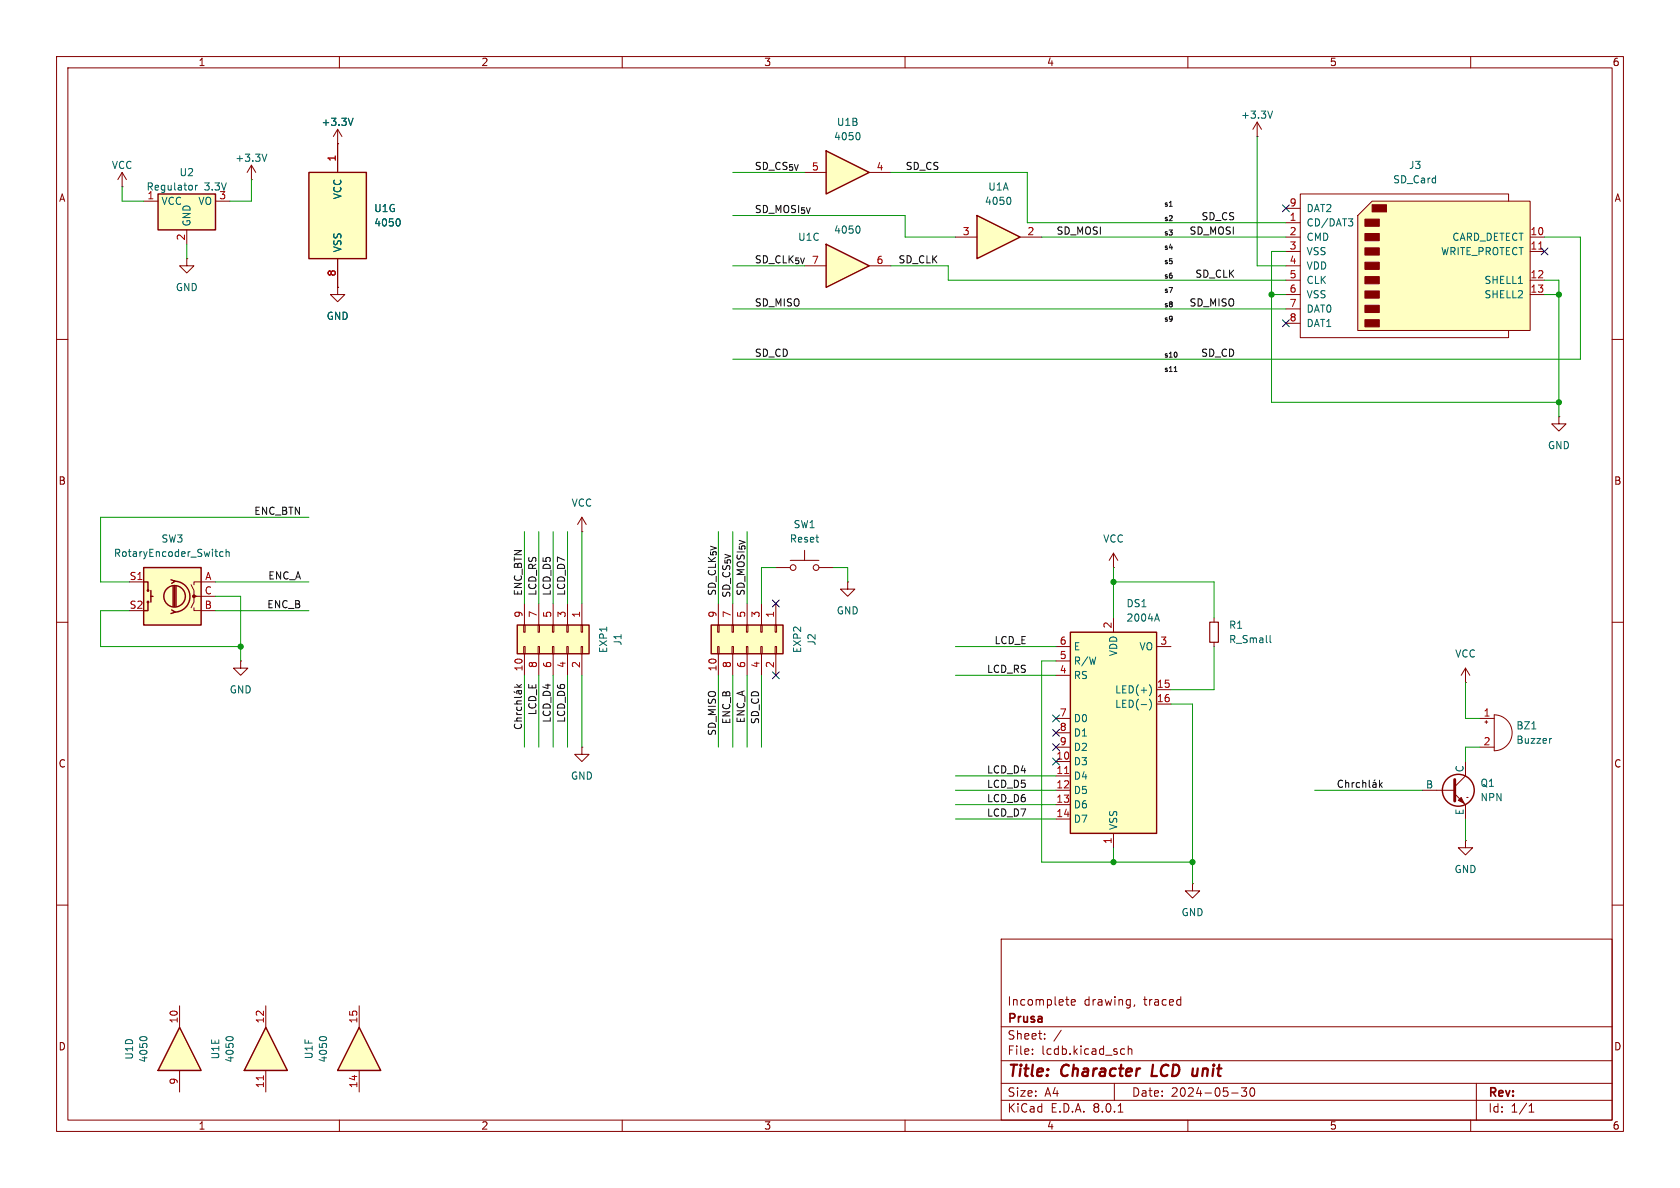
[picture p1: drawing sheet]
<svg xmlns="http://www.w3.org/2000/svg" width="297mm" height="210mm" viewBox="0 0 297 210" stroke-linecap="round" stroke-linejoin="round" font-family="sans-serif">
<g fill="none" stroke="#840000" stroke-width=".18">
<path d="M10 10h277v190h-277zM12 12h273v186h-273zM60 10v2M110 10v2M160 10v2M210 10v2M260 10v2M10 60h2M59.7 50.8v1.3h1.3l-1.3 1.2-1.3-1.2h1.3M59.7 50.8h.1M285 60h2M102.9 94h.1"/>
<path d="M102.9 91.4l-.8 1.3M102.9 91.4v2.6M102.9 91.4l.7 1.3M10 110h2M285 110h2M10 160h2M285 160h2M177 166h108v32h-108zM188.4 176.7h.6M188.8 177.7h.2M189.4 177.2l.7-.1-.1-.3-.4-.1-.2 .2 .1 .7h.5M200.6 177.6l-.1 .3"/>
<path d="M208.6 176.7l.1 .1M208.7 176.2v1.5M208.7 177.6l-.1 .1M60 198v2M110 198v2M160 198v2M177 194.5h108M177 191.5h108M177 187.5h108M177 181.5h108M182.5 186.3v.1M182.5 185.5v.1"/>
<path d="M184.7 183.6v.1M184.7 182.8v.1M187.6 182.1l-1.3 2M197 191.5v3M197.7 196.6h.8M198.2 186.3h.6M198.2 185.5h.6M199.5 185.5l.2-.1 .3 .1 .1 .9M199.5 184.9v1.5M210 198v2M217.7 193.2h1.2M219.5 192.3h.9l-.5 .6 .4 .1v.7l-.2 .1h-.4l-.2-.1"/>
<path d="M221.2 192.4l.1-.1a.81 .81 0 0 1 .6 .6 .81 .81 0 0 1-.3 .8l-.1 .1a.81 .81 0 0 1-.6-.6 .81 .81 0 0 1 .3-.8zM260 198v2M261 191.5v6.5M270.3 196.6h.9M270.3 195.5l.4-.4v1.5"/>
</g>
<path d="M203.8 188.2l-.2 2h.9M211.6 190l-.3 .2M211.8 188.9l-.2 1.3" fill="none" stroke="#840000" stroke-width=".4"/>
<path d="M91.4 110.5h12.7v5.1h-12.7z" fill="#ffffc2"/>
<g fill="none" stroke="#840000" stroke-width=".18">
<path d="M92.6 110.5h.2v1.3h-.2zM92.6 114.3h.2v1.3h-.2zM92.7 106.7v3.8M92.7 115.6v3.8M95.1 110.5h.3v1.3h-.3zM95.1 114.3h.3v1.3h-.3zM95.2 106.7v3.8M95.2 115.6v3.8M97.7 110.5h.2v1.3h-.2zM97.7 114.3h.2v1.3h-.2zM97.8 106.7v3.8M97.8 115.6v3.8"/>
<path d="M100.2 110.5h.3v1.3h-.3zM100.2 114.3h.3v1.3h-.3zM100.3 106.7v3.8M100.3 115.6v3.8M102.7 110.5h.3v1.3h-.3zM102.7 114.3h.3v1.3h-.3zM102.9 106.7v3.8M102.9 115.6v3.8M102.9 132.1v1.3h1.2l-1.2 1.2-1.3-1.2h1.3M102.9 132.1h.1"/>
</g>
<path d="M91.4 110.5h12.7v5.1h-12.7z" fill="none" stroke="#840000" stroke-width=".25"/>
<path d="M125.7 110.5h12.7v5.1h-12.7z" fill="#ffffc2"/>
<g fill="none" stroke="#840000" stroke-width=".18">
<path d="M126.9 110.5h.2v1.3h-.2zM126.9 114.3h.2v1.3h-.2zM127 106.7v3.8M127 115.6v3.8M129.4 110.5h.3v1.3h-.3zM129.4 114.3h.3v1.3h-.3zM129.5 106.7v3.8M129.5 115.6v3.8M132 110.5h.2v1.3h-.2zM132 114.3h.2v1.3h-.2zM132.1 106.7v3.8M132.1 115.6v3.8"/>
<path d="M134.5 110.5h.2v1.3h-.2zM134.5 114.3h.2v1.3h-.2zM134.6 106.7v3.8M134.6 115.6v3.8M137 110.5h.3v1.3h-.3zM137 114.3h.3v1.3h-.3zM137.2 106.7v3.8M137.2 115.6v3.8"/>
</g>
<path d="M125.7 110.5h12.7v5.1h-12.7z" fill="none" stroke="#840000" stroke-width=".25"/>
<path d="M146 43.2l7.7 3.8-7.7 3.8z" fill="#ffffc2"/>
<path d="M146 43.2l7.7 3.8-7.7 3.8z" fill="none" stroke="#840000" stroke-width=".25"/>
<path d="M142.2 47h3.8M153.7 47h3.8" fill="none" stroke="#840000" stroke-width=".18"/>
<path d="M151.7 39.9a.79 .79 0 0 1 0 1.3" fill="none" stroke="#006464" stroke-width=".18"/>
<path d="M189.2 111.8h15.3v35.5h-15.3z" fill="#ffffc2"/>
<path d="M189.2 111.8h15.3v35.5h-15.3z" fill="none" stroke="#840000" stroke-width=".25"/>
<g fill="none" stroke="#840000" stroke-width=".18">
<path d="M196.8 97.8v2.5M196.8 97.8l-.7 1.3M196.8 97.8l.8 1.3M186.7 114.3h2.5M186.7 119.4h2.5M186.7 116.8h2.5M196.8 100.3h.1M196.8 109.2v2.6M204.5 114.3h2.5M186.7 134.6h2.5M186.7 137.2h2.5M186.7 139.7h2.5"/>
<path d="M186.7 127h2.5M186.7 129.5h2.5M186.7 132.1h2.5M204.5 121.9h2.5M204.5 124.5h2.5M186.7 142.2h2.5M186.7 144.8h2.5M196.8 147.3v2.6"/>
</g>
<path d="M188.2 136.7h.7" fill="none" stroke="#a90000" stroke-width=".18"/>
<path d="M204.2 109.4h.6M204.5 108.5l.5 1.3M203.2 121a1.46 1.46 0 0 1 0 2M203.2 123.6a1.46 1.46 0 0 1 0 1.9" fill="none" stroke="#006464" stroke-width=".18"/>
<path d="M146 26.7l7.7 3.8-7.7 3.8z" fill="#ffffc2"/>
<path d="M146 26.7l7.7 3.8-7.7 3.8z" fill="none" stroke="#840000" stroke-width=".25"/>
<path d="M142.2 30.5h3.8M153.7 30.5h3.8M149.9 102.9v1.2h1.2l-1.2 1.3-1.3-1.3h1.3M149.9 102.9h.1" fill="none" stroke="#840000" stroke-width=".18"/>
<path d="M151.7 23.4a.79 .79 0 0 1 0 1.3" fill="none" stroke="#006464" stroke-width=".18"/>
<path d="M172.7 38.1l7.6 3.8-7.6 3.8z" fill="#ffffc2"/>
<path d="M172.7 38.1l7.6 3.8-7.6 3.8z" fill="none" stroke="#840000" stroke-width=".25"/>
<g fill="none" stroke="#840000" stroke-width=".18">
<path d="M222.2 24.1h.1M222.2 21.6l-.7 1.3M222.2 21.6v2.5M222.2 21.6l.8 1.3M168.9 41.9h3.8M180.3 41.9h3.8M139.7 99.1h5.1M142.2 97.3v1.8M137.2 100.3h2.5M144.8 100.3h2.5"/>
<circle cx="140.2" cy="100.3" r=".51"/>
<circle cx="144.3" cy="100.3" r=".51"/>
</g>
<path d="M225 19.6l-.5 1.3M178.4 34.9a.79 .79 0 0 1 0 1.2" fill="none" stroke="#006464" stroke-width=".18"/>
<path d="M25.4 100.3h10.2v10.2h-10.2z" fill="#ffffc2"/>
<g fill="none" stroke="#840000" stroke-width=".25">
<path d="M25.4 100.3h10.2v10.2h-10.2zM25.4 102.9h.8v1.5M26.2 106.4v1.6h-.8M26.7 105.4h.4M26.7 104.4v2M30.2 102.5l.8 .2-.6 .4M30.4 107.8l.6 .4-.8 .3M30.6 103.6v3.6M30.9 102.7a2.73 2.73 0 0 1 2.7 2.8 2.73 2.73 0 0 1-2.7 2.7M30.9 103.6v3.6M31.1 103.6v3.6"/>
<circle cx="26.2" cy="104.4" r=".13"/>
<circle cx="26.2" cy="106.4" r=".13"/>
<circle cx="30.9" cy="105.4" r="1.9"/>
</g>
<circle cx="34.3" cy="105.4" r=".25" fill="#840000" stroke="#840000" stroke-width=".18"/>
<path d="M59.7 25.4h.1M59.7 22.9l-.8 1.2M59.7 22.9v2.5M59.7 22.9l.8 1.2M22.9 102.9h2.5M33.8 103.4l.5 1v1h.5M34.3 107.4v.6h3.8M38.1 102.9h-3.8v.5M38.1 105.4h-3.8v1l-.5 1" fill="none" stroke="#840000" stroke-width=".18"/>
<path d="M62.4 20.9l-.4 1.3M39.4 97.6l-.3-.1-.3 .3 .1 .5h.5M40 97.6l.2-.1 .3 .1v.8M40 97.1v1.3" fill="none" stroke="#006464" stroke-width=".18"/>
<path d="M54.6 30.5h10.2v15.2h-10.2z" fill="#ffffc2"/>
<path d="M54.6 30.5h10.2v15.2h-10.2z" fill="none" stroke="#840000" stroke-width=".25"/>
<path d="M21.6 33h.1M21.6 30.5l-.8 1.3M21.6 30.5v2.5M21.6 30.5l.8 1.3M44.4 31.8h.1M44.4 29.2l-.7 1.3M44.4 29.2v2.6M44.4 29.2l.8 1.3M59.7 25.4v5.1M33 45.7v1.3h1.3l-1.3 1.3-1.3-1.3h1.3M33 45.7h.1M59.7 45.7v5.1" fill="none" stroke="#840000" stroke-width=".18"/>
<path d="M47.2 27.2l-.5 1.3M70.4 38.7a.79 .79 0 0 1 0 1.2" fill="none" stroke="#006464" stroke-width=".18"/>
<path d="M27.9 34.3h10.2v6.3h-10.2z" fill="#ffffc2"/>
<path d="M27.9 34.3h10.2v6.3h-10.2z" fill="none" stroke="#840000" stroke-width=".25"/>
<path d="M25.4 35.6h2.5M38.1 35.6h2.5M33 40.6v2.6" fill="none" stroke="#840000" stroke-width=".18"/>
<path d="M34.6 32.8v.8M34.9 32.8l-.3 .2" fill="none" stroke="#006464" stroke-width=".18"/>
<path d="M31.7 181.6l3.9 7.6h-7.7z" fill="#ffffc2"/>
<path d="M31.7 181.6l3.9 7.6h-7.7z" fill="none" stroke="#840000" stroke-width=".25"/>
<path d="M31.7 177.8v3.8M31.7 189.2v3.8" fill="none" stroke="#840000" stroke-width=".18"/>
<path d="M24.7 183.5a.79 .79 0 0 1 1.3 0" fill="none" stroke="#006464" stroke-width=".18"/>
<path d="M63.5 181.6l3.8 7.6h-7.6z" fill="#ffffc2"/>
<path d="M63.5 181.6l3.8 7.6h-7.6z" fill="none" stroke="#840000" stroke-width=".25"/>
<path d="M42.5 116.8v1.3h-1.2l1.2 1.3 1.3-1.3h-1.3M42.5 116.8h.1M63.5 177.8v3.8M63.5 189.2v3.8" fill="none" stroke="#840000" stroke-width=".18"/>
<path d="M56.5 183.5a.79 .79 0 0 1 1.2 0" fill="none" stroke="#006464" stroke-width=".18"/>
<path d="M47 181.6l3.8 7.6h-7.6z" fill="#ffffc2"/>
<path d="M47 181.6l3.8 7.6h-7.6z" fill="none" stroke="#840000" stroke-width=".25"/>
<g fill="none" stroke="#840000" stroke-width=".18">
<path d="M275.6 73.7v1.2h1.3l-1.3 1.3-1.3-1.3h1.3M275.6 73.7h.1M259.1 118.1l-.8 1.3M259.1 118.1v2.6M259.1 118.1l.7 1.3M259.1 120.7h.1M261.6 127h2.6M261.6 132.1h2.6M262.5 127.6h.5M262.8 127.4v.5M264.2 126.4a3.2 3.2 0 0 1 3.1 3.1 3.2 3.2 0 0 1-3.1 3.2zM210.8 156.2v1.3h1.3l-1.3 1.3-1.3-1.3h1.3"/>
<path d="M210.8 156.2h.1M259.1 148.6v1.3h1.2l-1.2 1.2-1.3-1.2h1.3M259.1 148.6h.1M47 177.8v3.8M47 189.2v3.8"/>
</g>
<path d="M46.6 190.2v.7" fill="none" stroke="#a90000" stroke-width=".18"/>
<path d="M270.8 128.8h.7M274.3 130.5l-.2 .1M39.9 183.5a.79 .79 0 0 1 1.3 0" fill="none" stroke="#006464" stroke-width=".18"/>
<path d="M240 38.1l2.6-2.5h27.9v22.8h-30.5z" fill="#ffffc2"/>
<g fill="#840000" stroke="#840000" stroke-width=".18">
<path d="M241.3 56.5h2.5v1.3h-2.5z"/>
<path d="M241.3 54h2.5v1.2h-2.5z"/>
<path d="M241.3 51.4h2.5v1.3h-2.5z"/>
<path d="M241.3 48.9h2.5v1.3h-2.5z"/>
<path d="M241.3 46.4h2.5v1.2h-2.5z"/>
<path d="M241.3 43.8h2.5v1.3h-2.5z"/>
<path d="M241.3 41.3h2.5v1.2h-2.5z"/>
<path d="M241.3 38.7h2.5v1.3h-2.5z"/>
<path d="M242.6 36.2h2.5v1.3h-2.5z"/>
<path d="M257.8 141.5l.5-.5 .5 1z"/>
</g>
<g fill="none" stroke="#840000" stroke-width=".18">
<path d="M59.7 25.4h.1M59.7 25.4v5.1M227.3 39.4h2.6M227.3 36.8h2.6M240 38.1l2.6-2.5h27.9v22.8h-30.5zM266.7 35.6v-1.3h-36.8v25.4h36.8v-1.3M59.7 50.8h.1M59.7 45.7v5.1M227.3 41.9h2.6M227.3 44.5h2.6M227.3 49.5h2.6M227.3 52.1h2.6"/>
<path d="M227.3 47h2.6M227.3 54.6h2.6M227.3 57.2h2.6M270.5 41.9h2.5M270.5 44.5h2.5M270.5 49.5h2.5M270.5 52.1h2.5M214.6 109.2v.8M214.6 113.5v.8M251.5 139.7h5.7M259.1 134.6v2.6l-1.9 1.9M257.2 140.3l1.9 1.9v2.6"/>
<path d="M259.3 141h.1"/>
</g>
<path d="M62.4 20.9l-.4 1.3M70.4 38.7a.79 .79 0 0 1 0 1.2M238.4 38.7h.8l-.5 .5M238.9 39.2l.3 .2v.3l-.3 .2M224.5 112.3v1.1l.2 .2" fill="none" stroke="#006464" stroke-width=".18"/>
<path d="M272 44h.7" fill="none" stroke="#a90000" stroke-width=".18"/>
<path d="M213.9 110h1.5v3.5h-1.5z" fill="none" stroke="#840000" stroke-width=".2"/>
<path d="M257.2 137.8v3.8" fill="none" stroke="#840000" stroke-width=".51"/>
<circle cx="257.8" cy="139.7" r="2.82" fill="none" stroke="#840000" stroke-width=".25"/>
<g fill="none" stroke="#0f0f0f" stroke-width=".18">
<path d="M206.7 36.5h.5M207.6 65.7h.5M90.9 122.3l.1 .1M90.9 127.5h1.3M90.9 124.4h1.3M90.9 121.5h1.3M91 128a.6 .6 0 0 0 .5 .8 .6 .6 0 0 0 .7-.6l-.1-.2M91.4 126l.2 .3M91.4 126.3h.8M91.4 121l.4 .5M91.4 125v.3l.2 .3 .5-.1v-.5M91.7 122.1v.4l.2 .2 .3-.2-.1-.4"/>
<path d="M92.2 126.9l-.8 .1v.3l.1 .2M92.2 122.1h-.8v.5M92.2 123.9l-.8 .1v.3l.1 .1M92.2 123.1l-.2 .2h-1.1M92.2 121l-.5 .4M237.3 138a.6 .6 0 0 0-.8 .5 .6 .6 0 0 0 .6 .7l.2-.1M237.9 137.9v1.3M237.9 138.5l.2-.2 .3 .1v.8M239 138.3v.9M239.4 138.3l-.4 .3M240.4 138.4l-.4-.1-.2 .3 .1 .5h.5M240.9 138.5l.2-.2 .3 .1 .1 .8"/>
<path d="M240.9 137.9v1.3M242.1 137.9v1.1l.1 .2M242.7 138.4h.5l.1 .8M243.1 137.9l-.2 .1M243.3 138.6l-.4 .1-.2 .2 .2 .3 .4-.1M243.9 137.9v1.3M244 138.7l.4 .5M244.4 138.3l-.5 .5"/>
</g>
<g fill="none" stroke="#009600" stroke-width=".18">
<path d="M21.6 33v2.6h3.8M44.4 31.8v3.8h-3.8M129.5 38.1h30.5v3.8h8.9M129.5 30.5h12.7M157.5 30.5h24.1v8.9h45.7M222.2 24.1v22.9h5.1M33 43.2v2.5M129.5 47h12.7M129.5 54.6h97.8M157.5 47h10.1v2.5h59.7M184.1 41.9h43.2M224.8 52.1h2.5"/>
<path d="M227.3 44.5h-2.5v26.6h50.8M273 41.9h6.4v21.6h-149.9M273 49.5h2.6v24.2M273 52.1h2.6M54.6 91.4h-36.8v11.5h5.1M92.7 94v12.7M95.2 94v12.7M97.8 94v12.7M100.3 94v12.7M102.9 94v12.7M127 94v12.7M129.5 94v12.7"/>
<path d="M132.1 94v12.7M22.9 108h-5.1v6.3h24.7M38.1 102.9h16.5M38.1 105.4h4.4v11.4M38.1 108h16.5M92.7 119.4v12.7M95.2 119.4v12.7M97.8 119.4v12.7M100.3 119.4v12.7M102.9 119.4v12.7M127 119.4v12.7M129.5 119.4v12.7"/>
<path d="M132.1 119.4v12.7M134.6 119.4v12.7M137.2 100.3h-2.6v6.4M147.3 100.3h2.6v2.6M168.9 114.3h17.8M168.9 119.4h17.8M186.7 116.8h-2.6v35.6h26.7M196.8 100.3v8.9M196.8 102.9h17.8v6.3M214.6 114.3v7.6h-7.6M168.9 139.7h17.8M168.9 137.2h17.8"/>
<path d="M207 124.5h3.8v31.7M232.4 139.7h19.1M259.1 120.7v6.3h2.5M261.6 132.1h-2.5v2.5M168.9 142.2h17.8M168.9 144.8h17.8M196.8 149.9v2.5M259.1 144.8v3.8"/>
</g>
<g fill="none" stroke="#000084" stroke-width=".18">
<path d="M226.7 36.2l1.2 1.2M227.9 36.2l-1.2 1.2M226.7 56.5l1.2 1.3M227.9 56.5l-1.2 1.3M272.4 43.8l1.3 1.3M273.7 43.8l-1.3 1.3M136.6 106.1l1.2 1.2M136.6 118.8l1.2 1.2M137.8 106.1l-1.2 1.2M137.8 118.8l-1.2 1.2M186.1 131.5l1.2 1.2M186.1 126.4l1.2 1.2"/>
<path d="M186.1 128.9l1.2 1.2M186.1 134l1.2 1.2M187.3 131.5l-1.2 1.2M187.3 126.4l-1.2 1.2M187.3 128.9l-1.2 1.2M187.3 134l-1.2 1.2"/>
</g>
<g fill="#009600" stroke="#009600" stroke-width=".18">
<circle cx="224.8" cy="52.1" r=".46"/>
<circle cx="275.6" cy="52.1" r=".46"/>
<circle cx="275.6" cy="71.1" r=".46"/>
<circle cx="42.5" cy="114.3" r=".46"/>
<circle cx="196.8" cy="152.4" r=".46"/>
<circle cx="210.8" cy="152.4" r=".46"/>
<circle cx="196.8" cy="102.9" r=".46"/>
</g>
<g font-size="2.8" fill="#840000">
<text x="178" y="190.9">Title:</text>
<text x="187.7" y="190.9">Character</text>
<text x="204.5" y="190.9">LCD</text>
<text x="212.4" y="190.9">unit</text>
</g>
<g font-size="2.1" fill="#840000">
<text x="178" y="178">Incomplete</text>
<text x="191.6" y="178">drawing,</text>
<text x="202.2" y="178">traced</text>
<text x="178" y="184">Sheet:</text>
<text x="178" y="181.2">Prusa</text>
<text x="178" y="186.7">File:</text>
<text x="184.1" y="186.7">lcdb.kicad_sch</text>
<text x="178" y="196.9">KiCad</text>
<text x="178" y="194.1">Size:</text>
<text x="184.7" y="194.1">A4</text>
<text x="185.7" y="196.9">E.D.A.</text>
<text x="193.3" y="196.9">8.0.1</text>
<text x="200" y="194.1">Date:</text>
<text x="207" y="194.1">2024-05-30</text>
<text x="263" y="194.3">Rev:</text>
<text x="263" y="196.9">Id:</text>
<text x="267.1" y="196.9">1/1</text>
</g>
<g font-size="1.8" fill="#840000">
<text x="35" y="11.9">1</text>
<text x="85" y="11.9">2</text>
<text x="135" y="11.9">3</text>
<text x="185" y="11.9">4</text>
<text x="235" y="11.9">5</text>
<text x="285" y="11.9">6</text>
<text x="10.3" y="35.9">A</text>
<text x="285.3" y="35.9">A</text>
<text x="10.3" y="85.9">B</text>
<text x="285.3" y="85.9">B</text>
<text x="10.3" y="135.9">C</text>
<text x="285.3" y="135.9">C</text>
<text x="10.3" y="185.9">D</text>
<text x="285.3" y="185.9">D</text>
<text x="35" y="199.9">1</text>
<text x="85" y="199.9">2</text>
<text x="135" y="199.9">3</text>
<text x="185" y="199.9">4</text>
<text x="235" y="199.9">5</text>
<text x="285" y="199.9">6</text>
</g>
<g font-size="1.8" fill="#006464">
<text x="56.7" y="22.5">+3.3V</text>
<text x="147.9" y="22.5">U1B</text>
<text x="219.3" y="21.2">+3.3V</text>
<text x="41.5" y="28.8">+3.3V</text>
<text x="147.3" y="25">4050</text>
<text x="19.7" y="30.1">VCC</text>
<text x="25.8" y="33.9">Regulator</text>
<text x="31.6" y="31.3">U2</text>
<text x="36.1" y="33.9">3.3V</text>
<text x="38.7" y="35.3">3</text>
<text x="60.6" y="35.3" transform="rotate(-90 60.6 35.3)">VCC</text>
<text x="174.6" y="33.9">U1A</text>
<text x="246.2" y="32.6">SD_Card</text>
<text x="249" y="30.1">J3</text>
<text x="28.4" y="36.4">VCC</text>
<text x="33.9" y="40.1" transform="rotate(-90 33.9 40.1)">GND</text>
<text x="35" y="36.4">VO</text>
<text x="66" y="37.7">U1G</text>
<text x="66" y="40.2">4050</text>
<text x="147.3" y="41.5">4050</text>
<text x="174" y="36.4">4050</text>
<text x="230.9" y="40.2">CD/DAT3</text>
<text x="230.9" y="37.7">DAT2</text>
<text x="60.6" y="44.7" transform="rotate(-90 60.6 44.7)">VSS</text>
<text x="141" y="42.8">U1C</text>
<text x="230.9" y="42.8">CMD</text>
<text x="230.9" y="45.3">VSS</text>
<text x="230.9" y="47.9">VDD</text>
<text x="254.7" y="45.3">WRITE_PROTECT</text>
<text x="256.7" y="42.8">CARD_DETECT</text>
<text x="31" y="51.7">GND</text>
<text x="230.9" y="50.4">CLK</text>
<text x="230.9" y="52.9">VSS</text>
<text x="262.3" y="50.4">SHELL1</text>
<text x="262.3" y="52.9">SHELL2</text>
<text x="57.7" y="56.7">GND</text>
<text x="230.9" y="55.5">DAT0</text>
<text x="230.9" y="58">DAT1</text>
<text x="273.6" y="79.6">GND</text>
<text x="101" y="89.8">VCC</text>
<text x="140.2" y="93.6">SW1</text>
<text x="20" y="98.7">RotaryEncoder_Switch</text>
<text x="28.4" y="96.1">SW3</text>
<text x="139.5" y="96.1">Reset</text>
<text x="194.9" y="96.1">VCC</text>
<text x="199.1" y="107.5">DS1</text>
<text x="147.8" y="108.8">GND</text>
<text x="199.1" y="110.1">2004A</text>
<text x="217.2" y="111.4">R1</text>
<text x="217.2" y="113.9">R_Small</text>
<text x="107.5" y="115.6" transform="rotate(-90 107.5 115.6)">EXP1</text>
<text x="110.1" y="114.2" transform="rotate(-90 110.1 114.2)">J1</text>
<text x="141.8" y="115.6" transform="rotate(-90 141.8 115.6)">EXP2</text>
<text x="144.4" y="114.2" transform="rotate(-90 144.4 114.2)">J2</text>
<text x="189.7" y="117.7">R/W</text>
<text x="189.7" y="115.2">E</text>
<text x="197.7" y="116.1" transform="rotate(-90 197.7 116.1)">VDD</text>
<text x="201.3" y="115.2">VO</text>
<text x="257.2" y="116.4">VCC</text>
<text x="40.5" y="122.8">GND</text>
<text x="189.7" y="120.2">RS</text>
<text x="197" y="122.8">LED(+)</text>
<text x="197" y="125.3">LED(-)</text>
<text x="189.7" y="127.9">D0</text>
<text x="189.7" y="130.4">D1</text>
<text x="268" y="129.1">BZ1</text>
<text x="268" y="131.7">Buzzer</text>
<text x="189.7" y="135.5">D3</text>
<text x="189.7" y="132.9">D2</text>
<text x="258.8" y="136.6" transform="rotate(-90 258.8 136.6)">C</text>
<text x="100.8" y="138">GND</text>
<text x="189.7" y="138">D4</text>
<text x="189.7" y="140.6">D5</text>
<text x="189.7" y="143.1">D6</text>
<text x="252" y="139.4">B</text>
<text x="261.6" y="139.3">Q1</text>
<text x="261.6" y="141.8">NPN</text>
<text x="189.7" y="145.6">D7</text>
<text x="197.7" y="146.8" transform="rotate(-90 197.7 146.8)">VSS</text>
<text x="258.8" y="144.2" transform="rotate(-90 258.8 144.2)">E</text>
<text x="257" y="154.5">GND</text>
<text x="208.8" y="162.2">GND</text>
<text x="23.7" y="187.4" transform="rotate(-90 23.7 187.4)">U1D</text>
<text x="26.3" y="187.9" transform="rotate(-90 26.3 187.9)">4050</text>
<text x="39" y="187.4" transform="rotate(-90 39 187.4)">U1E</text>
<text x="41.5" y="187.9" transform="rotate(-90 41.5 187.9)">4050</text>
<text x="55.5" y="187.3" transform="rotate(-90 55.5 187.3)">U1F</text>
<text x="58" y="187.9" transform="rotate(-90 58 187.9)">4050</text>
</g>
<g font-size="1.8" fill="#a90000">
<text x="59.4" y="28.6" transform="rotate(-90 59.4 28.6)">1</text>
<text x="26" y="35.3">1</text>
<text x="154.9" y="30.2">4</text>
<text x="170.1" y="41.7">3</text>
<text x="181.5" y="41.7">2</text>
<text x="227.9" y="39.1">1</text>
<text x="227.9" y="41.7">2</text>
<text x="227.9" y="36.6">9</text>
<text x="270.5" y="41.7">10</text>
<text x="32.8" y="42.6" transform="rotate(-90 32.8 42.6)">2</text>
<text x="143.4" y="46.7">7</text>
<text x="154.9" y="46.7">6</text>
<text x="227.9" y="44.2">3</text>
<text x="227.9" y="46.7">4</text>
<text x="270.5" y="44.2">11</text>
<text x="59.4" y="49" transform="rotate(-90 59.4 49)">8</text>
<text x="227.9" y="49.3">5</text>
<text x="227.9" y="51.8">6</text>
<text x="270.5" y="49.3">12</text>
<text x="270.5" y="51.8">13</text>
<text x="227.9" y="54.4">7</text>
<text x="227.9" y="56.9">8</text>
<text x="22.8" y="102.6">S1</text>
<text x="22.8" y="107.7">S2</text>
<text x="36.1" y="107.7">B</text>
<text x="36.1" y="105.2">C</text>
<text x="36.2" y="102.6">A</text>
<text x="92.5" y="109.3" transform="rotate(-90 92.5 109.3)">9</text>
<text x="95" y="109.3" transform="rotate(-90 95 109.3)">7</text>
<text x="97.5" y="109.3" transform="rotate(-90 97.5 109.3)">5</text>
<text x="100.1" y="109.3" transform="rotate(-90 100.1 109.3)">3</text>
<text x="102.6" y="109.3" transform="rotate(-90 102.6 109.3)">1</text>
<text x="126.7" y="109.3" transform="rotate(-90 126.7 109.3)">9</text>
<text x="129.3" y="109.3" transform="rotate(-90 129.3 109.3)">7</text>
<text x="131.8" y="109.3" transform="rotate(-90 131.8 109.3)">5</text>
<text x="134.4" y="109.3" transform="rotate(-90 134.4 109.3)">3</text>
<text x="136.9" y="109.3" transform="rotate(-90 136.9 109.3)">1</text>
<text x="196.6" y="111.2" transform="rotate(-90 196.6 111.2)">2</text>
<text x="92.5" y="118.8" transform="rotate(-90 92.5 118.8)">10</text>
<text x="95" y="118.2" transform="rotate(-90 95 118.2)">8</text>
<text x="97.5" y="118.2" transform="rotate(-90 97.5 118.2)">6</text>
<text x="100.1" y="118.2" transform="rotate(-90 100.1 118.2)">4</text>
<text x="102.6" y="118.2" transform="rotate(-90 102.6 118.2)">2</text>
<text x="126.7" y="118.8" transform="rotate(-90 126.7 118.8)">10</text>
<text x="129.3" y="118.2" transform="rotate(-90 129.3 118.2)">8</text>
<text x="131.8" y="118.2" transform="rotate(-90 131.8 118.2)">6</text>
<text x="134.4" y="118.2" transform="rotate(-90 134.4 118.2)">4</text>
<text x="136.9" y="118.2" transform="rotate(-90 136.9 118.2)">2</text>
<text x="187.3" y="119.1">4</text>
<text x="187.3" y="116.6">5</text>
<text x="187.3" y="114">6</text>
<text x="205" y="114">3</text>
<text x="204.4" y="121.7">15</text>
<text x="204.4" y="124.2">16</text>
<text x="187.3" y="126.7">7</text>
<text x="187.3" y="129.3">8</text>
<text x="187.3" y="131.8">9</text>
<text x="262.2" y="126.7">1</text>
<text x="262.2" y="131.8">2</text>
<text x="186.6" y="134.4">10</text>
<text x="186.6" y="136.9">11</text>
<text x="186.6" y="139.4">12</text>
<text x="186.6" y="142">13</text>
<text x="186.6" y="144.5">14</text>
<text x="196.6" y="149.3" transform="rotate(-90 196.6 149.3)">1</text>
<text x="31.5" y="181" transform="rotate(-90 31.5 181)">10</text>
<text x="46.7" y="181" transform="rotate(-90 46.7 181)">12</text>
<text x="63.2" y="181" transform="rotate(-90 63.2 181)">15</text>
<text x="31.5" y="191.8" transform="rotate(-90 31.5 191.8)">9</text>
<text x="46.7" y="192.4" transform="rotate(-90 46.7 192.4)">11</text>
<text x="63.2" y="192.4" transform="rotate(-90 63.2 192.4)">14</text>
</g>
<g font-size="1.8" fill="#0f0f0f">
<text x="133.3" y="30.1">SD_CS_{5V}5</text>
<text x="160" y="30.1">SD_CS</text>
<text x="133.3" y="37.8">SD_MOSI_{5V}</text>
<text x="186.7" y="41.6">SD_MOSI</text>
<text x="210.2" y="41.6">SD_MOSI</text>
<text x="212.3" y="39">SD_CS</text>
<text x="133.3" y="46.6">SD_CLK_{5V}</text>
<text x="158.7" y="46.6">SD_CLK</text>
<text x="211.2" y="49.2">SD_CLK</text>
<text x="133.3" y="54.3">SD_MISO</text>
<text x="210.2" y="54.3">SD_MISO</text>
<text x="133.3" y="63.2">SD_CD</text>
<text x="212.2" y="63.2">SD_CD</text>
<text x="44.9" y="91.1">ENC_BTN</text>
<text x="47.1" y="107.6">ENC_B</text>
<text x="47.3" y="102.5">ENC_A</text>
<text x="92.4" y="105.4" transform="rotate(-90 92.4 105.4)">ENC_BTN</text>
<text x="94.9" y="105.4" transform="rotate(-90 94.9 105.4)">LCD_RS</text>
<text x="97.4" y="105.4" transform="rotate(-90 97.4 105.4)">LCD_D5</text>
<text x="100" y="105.4" transform="rotate(-90 100 105.4)">LCD_D7</text>
<text x="126.7" y="105.4" transform="rotate(-90 126.7 105.4)">SD_CLK_{5V}</text>
<text x="129.2" y="105.8" transform="rotate(-90 129.2 105.8)">SD_CS_{5V}</text>
<text x="131.7" y="105.4" transform="rotate(-90 131.7 105.4)">SD_MOSI_{5V}</text>
<text x="175.7" y="114">LCD_E</text>
<text x="174.4" y="119">LCD_RS</text>
<text x="94.9" y="126.5" transform="rotate(-90 94.9 126.5)">LCD_E</text>
<text x="97.4" y="127.9" transform="rotate(-90 97.4 127.9)">LCD_D4</text>
<text x="100" y="127.9" transform="rotate(-90 100 127.9)">LCD_D6</text>
<text x="126.7" y="130.2" transform="rotate(-90 126.7 130.2)">SD_MISO</text>
<text x="129.2" y="128.1" transform="rotate(-90 129.2 128.1)">ENC_B</text>
<text x="131.7" y="127.9" transform="rotate(-90 131.7 127.9)">ENC_A</text>
<text x="134.3" y="128.1" transform="rotate(-90 134.3 128.1)">SD_CD</text>
<text x="174.4" y="136.8">LCD_D4</text>
<text x="174.4" y="141.9">LCD_D6</text>
<text x="174.4" y="139.4">LCD_D5</text>
<text x="174.4" y="144.4">LCD_D7</text>
</g>
<g font-size="1.2" fill="#0f0f0f">
<text x="205.7" y="41.7">s3</text>
<text x="205.7" y="36.6">s1</text>
<text x="205.7" y="39.1">s2</text>
<text x="205.7" y="46.7">s5</text>
<text x="205.7" y="44.2">s4</text>
<text x="205.7" y="51.8">s7</text>
<text x="205.7" y="49.3">s6</text>
<text x="205.7" y="54.4">s8</text>
<text x="205.7" y="56.9">s9</text>
<text x="205.7" y="63.3">s10</text>
<text x="205.7" y="65.8">s11</text>
</g>
</svg>
